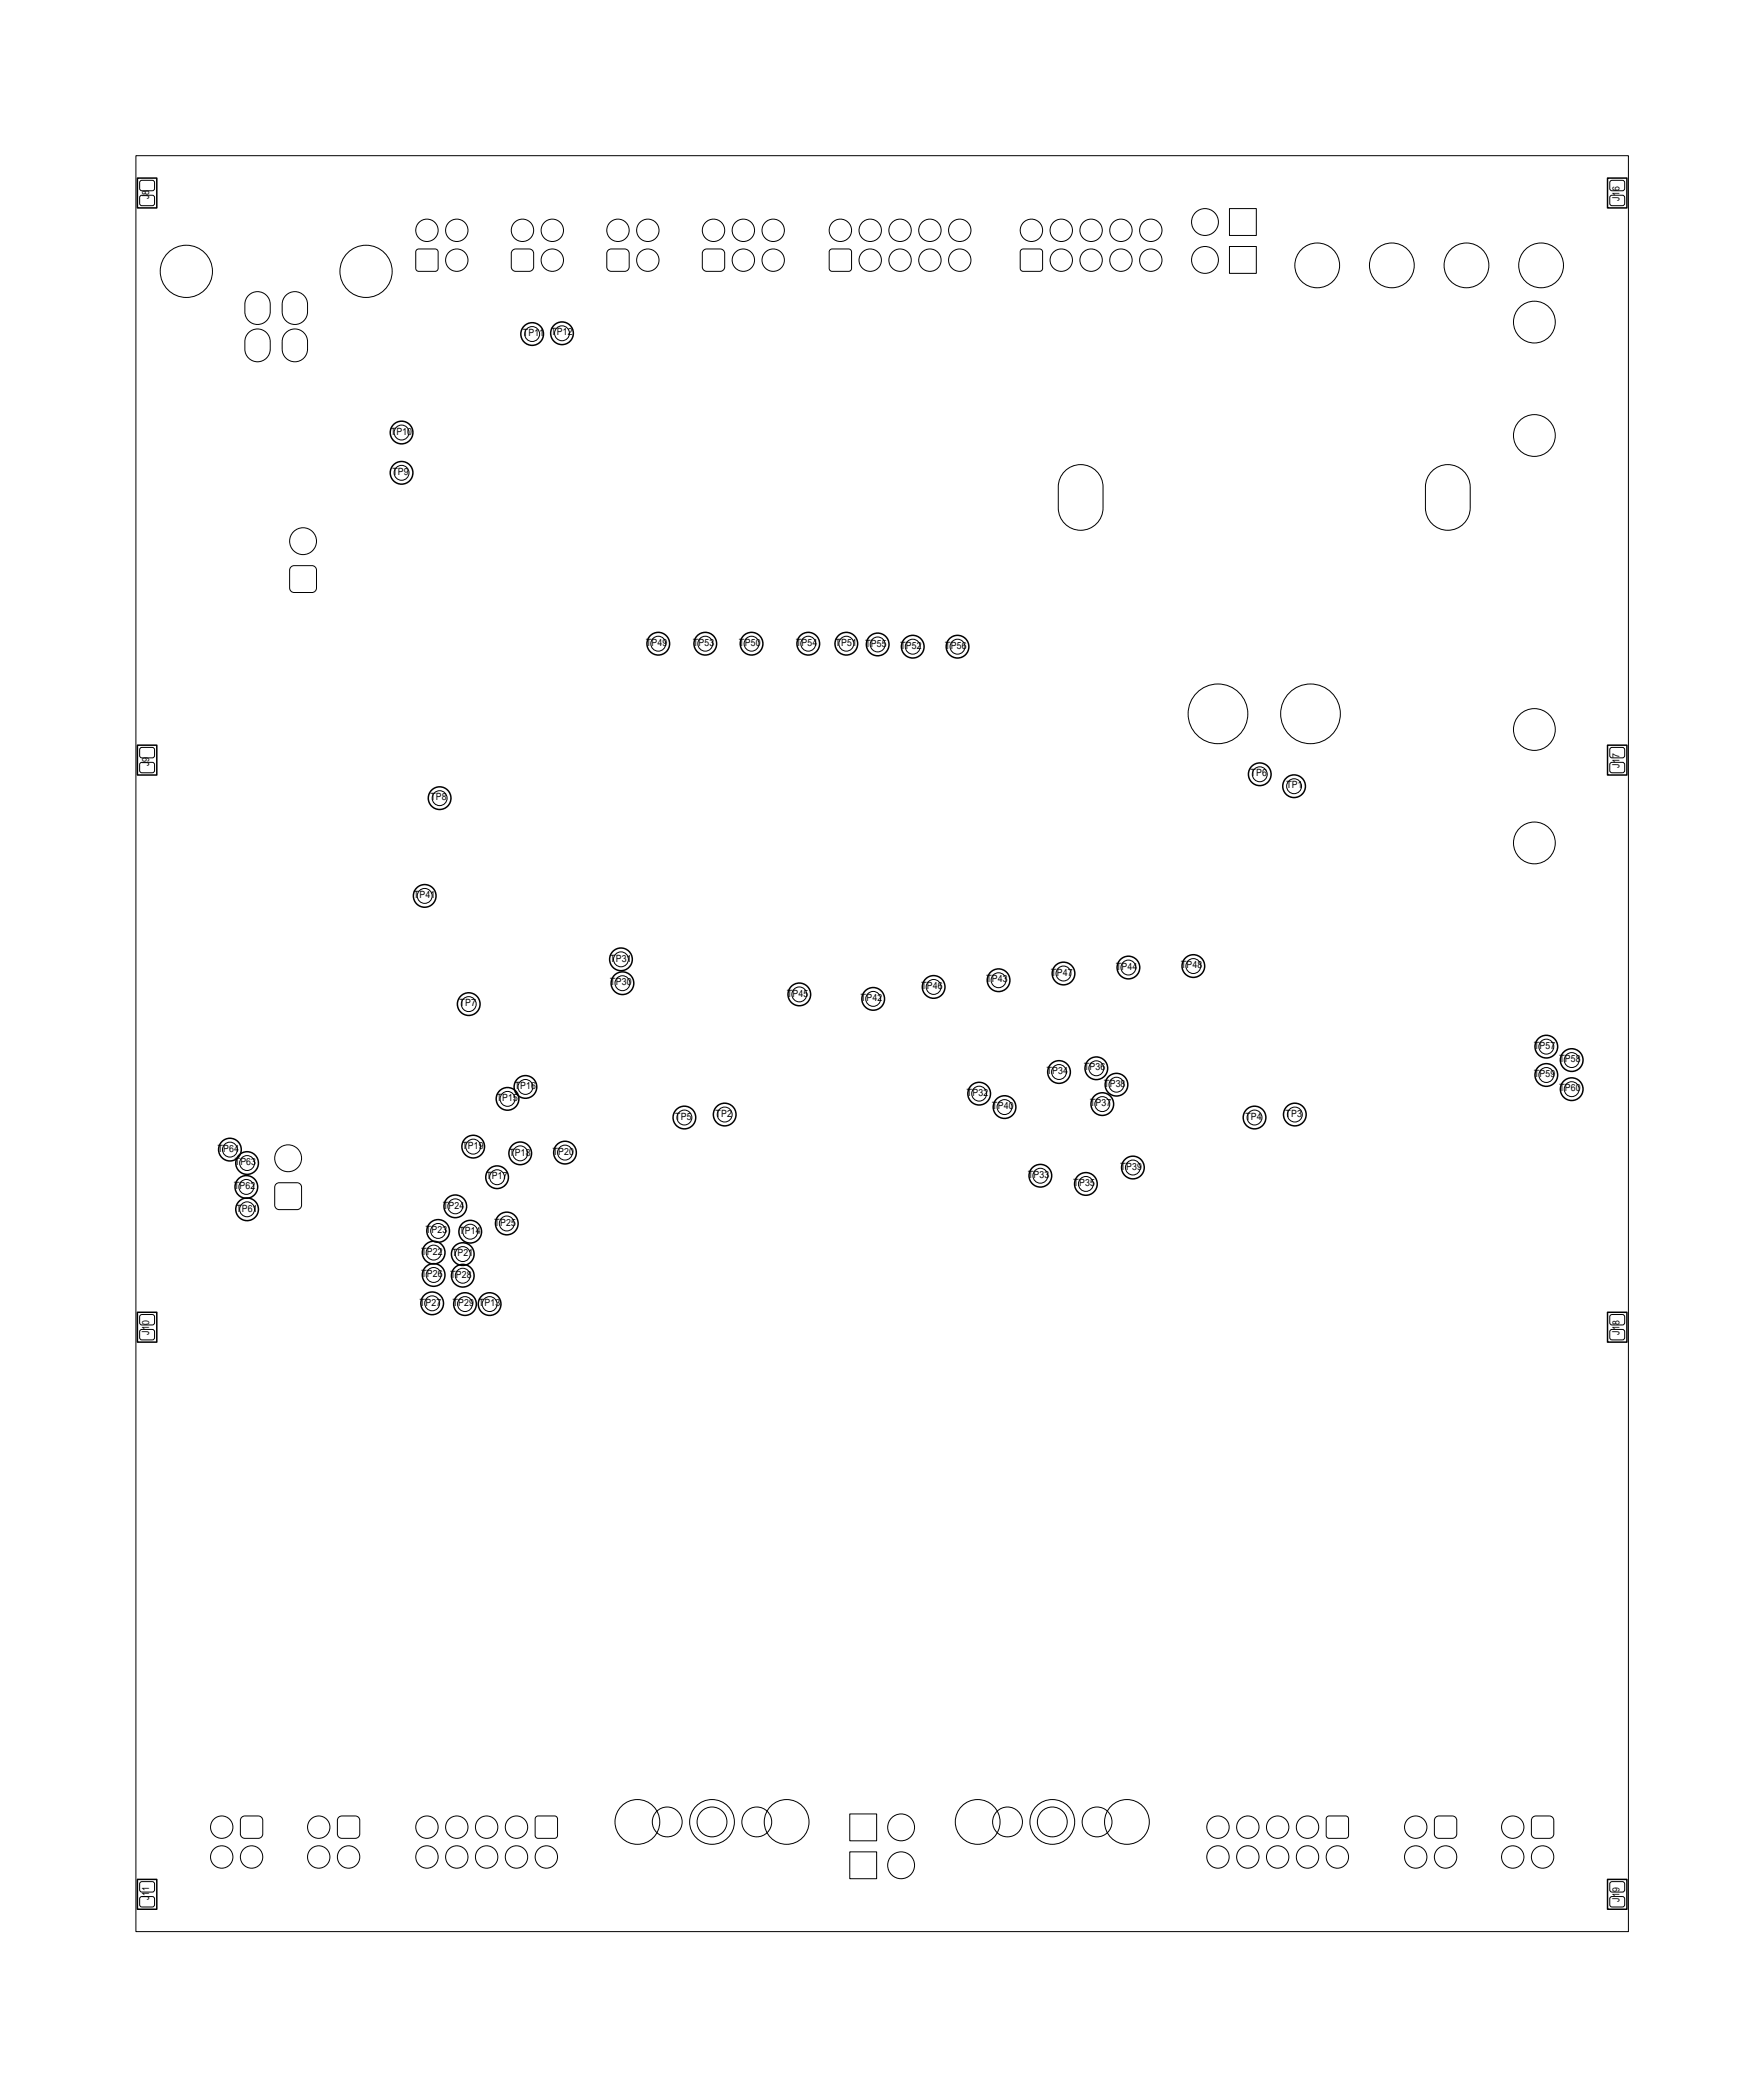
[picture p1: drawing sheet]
<svg xmlns="http://www.w3.org/2000/svg" width="118mm" height="139mm" viewBox="0 0 118 139" stroke-linecap="round" stroke-linejoin="round" font-family="sans-serif">
<g fill="none" stroke="#000" stroke-width=".07">
<path d="M9.1 10.4h100v119h-100zM9.4 12.1h.9v.6h-.9zM9.4 13.1h.9v.6h-.9zM16.7 19.8a.85 .85 0 0 1 .9-.2 .85 .85 0 0 1 .5 .8 1.01 1.01 0 0 1-.8 1.3 .85 .85 0 0 1-.9-.8l.1-.8zM19.2 19.8a.85 .85 0 0 1 .9-.2 .85 .85 0 0 1 .5 .8 1.01 1.01 0 0 1-.8 1.3 .85 .85 0 0 1-.9-.8l.1-.8zM27.9 16.7h1.4v1.4h-1.4zM34.4 16.7h1.1l.2 .1 .1 1.1-.2 .2-1 .1-.3-.2v-1zM40.8 16.7h1.1l.2 .1 .1 1.1-.2 .2-1 .1-.3-.2v-1zM47.2 16.7h1.1l.2 .1 .1 1.1-.2 .2-1 .1-.3-.2v-1zM55.6 16.7h1.4v1.4h-1.4zM68.4 16.7h1.4v1.4h-1.4zM82.4 16.5h1.8v1.8h-1.8z"/>
<path d="M82.4 14h1.8v1.8h-1.8zM107.9 12.1h.9v.6h-.9zM107.9 13.1h.9v.6h-.9zM16.7 22.3a.85 .85 0 0 1 .9-.2 .85 .85 0 0 1 .5 .8 1.01 1.01 0 0 1-.8 1.3 .85 .85 0 0 1-.9-.8l.1-.8zM19.2 22.3a.85 .85 0 0 1 .9-.2 .85 .85 0 0 1 .5 .8 1.01 1.01 0 0 1-.8 1.3 .85 .85 0 0 1-.9-.8l.1-.8zM19.4 38.1l.3-.2h1.4l.1 .3v1.4l-.3 .1h-1.3l-.2-.3zM71.5 31.4a1.5 1.5 0 0 1 1.6-.1 1.5 1.5 0 0 1 .8 1.3v1.4a1.5 1.5 0 0 1-1.5 1.5 1.5 1.5 0 0 1-1.5-1.5l.1-1.8 .2-.5zM95.8 31.7a1.5 1.5 0 0 1 1.7-.5 1.5 1.5 0 0 1 1 1.4v1.4a1.5 1.5 0 0 1-1.5 1.5 1.5 1.5 0 0 1-1.5-1.5v-1.4l.1-.4zM9.4 50.1h.9v.6h-.9zM9.4 51.1h.9v.6h-.9zM107.9 50.1h.9v.6h-.9zM107.9 51.1h.9v.6h-.9z"/>
<path d="M18.4 79.4l.3-.1h1.4l.1 .3v1.3l-.3 .2-1.3-.1-.2-.2zM9.4 88.1h.9v.6h-.9zM9.4 89.1h.9v.6h-.9zM107.9 88.1h.9v.6h-.9zM107.9 89.1h.9v.6h-.9zM9.4 126.1h.9v.6h-.9zM9.4 127.1h.9v.6h-.9zM16.1 121.8l.3-.1h1.1l.1 .3v1l-.3 .2-1-.1-.2-.2zM22.6 121.8l.3-.1h1.1l.1 .3v1l-.3 .2-1-.1-.2-.2zM35.9 121.7h1.4v1.4h-1.4zM56.9 121.5h1.8v1.8h-1.8zM56.9 124.1h1.8v1.8h-1.8z"/>
<path d="M88.9 121.7h1.4v1.4h-1.4zM96.1 121.8l.3-.1h1.1l.1 .3v1l-.3 .2-1-.1-.2-.2zM102.6 121.8l.3-.1h1.1l.1 .3v1l-.3 .2-1-.1-.2-.2zM107.9 126.1h.9v.6h-.9zM107.9 127.1h.9v.6h-.9z"/>
<circle cx="12.5" cy="18.2" r="1.75"/>
<circle cx="24.5" cy="18.2" r="1.75"/>
<circle cx="28.6" cy="15.4" r=".75"/>
<circle cx="30.6" cy="15.4" r=".75"/>
<circle cx="30.6" cy="17.4" r=".75"/>
<circle cx="35" cy="15.4" r=".75"/>
<circle cx="37" cy="15.4" r=".75"/>
<circle cx="37" cy="17.4" r=".75"/>
<circle cx="41.4" cy="15.4" r=".75"/>
<circle cx="43.4" cy="15.4" r=".75"/>
<circle cx="43.4" cy="17.4" r=".75"/>
<circle cx="47.8" cy="15.4" r=".75"/>
<circle cx="49.8" cy="15.4" r=".75"/>
<circle cx="49.8" cy="17.4" r=".75"/>
<circle cx="51.8" cy="15.4" r=".75"/>
<circle cx="51.8" cy="17.4" r=".75"/>
<circle cx="56.3" cy="15.4" r=".75"/>
<circle cx="58.3" cy="15.4" r=".75"/>
<circle cx="58.3" cy="17.4" r=".75"/>
<circle cx="60.3" cy="15.4" r=".75"/>
<circle cx="60.3" cy="17.4" r=".75"/>
<circle cx="62.3" cy="15.4" r=".75"/>
<circle cx="62.3" cy="17.4" r=".75"/>
<circle cx="64.3" cy="15.4" r=".75"/>
<circle cx="64.3" cy="17.4" r=".75"/>
<circle cx="69.1" cy="15.4" r=".75"/>
<circle cx="71.1" cy="15.4" r=".75"/>
<circle cx="71.1" cy="17.4" r=".75"/>
<circle cx="73.1" cy="15.4" r=".75"/>
<circle cx="73.1" cy="17.4" r=".75"/>
<circle cx="75.1" cy="15.4" r=".75"/>
<circle cx="75.1" cy="17.4" r=".75"/>
<circle cx="77.1" cy="15.4" r=".75"/>
<circle cx="77.1" cy="17.4" r=".75"/>
<circle cx="80.7" cy="17.4" r=".9"/>
<circle cx="80.7" cy="14.9" r=".9"/>
<circle cx="88.3" cy="17.8" r="1.5"/>
<circle cx="93.3" cy="17.8" r="1.5"/>
<circle cx="98.3" cy="17.8" r="1.5"/>
<circle cx="103.3" cy="17.8" r="1.5"/>
<circle cx="20.3" cy="36.3" r=".9"/>
<circle cx="26.9" cy="31.7" r=".5"/>
<circle cx="26.9" cy="29" r=".5"/>
<circle cx="35.7" cy="22.4" r=".5"/>
<circle cx="37.7" cy="22.3" r=".5"/>
<circle cx="102.8" cy="21.6" r="1.4"/>
<circle cx="102.8" cy="29.2" r="1.4"/>
<circle cx="29.5" cy="53.5" r=".5"/>
<circle cx="44.1" cy="43.1" r=".5"/>
<circle cx="47.3" cy="43.1" r=".5"/>
<circle cx="50.4" cy="43.1" r=".5"/>
<circle cx="54.2" cy="43.1" r=".5"/>
<circle cx="56.7" cy="43.1" r=".5"/>
<circle cx="58.8" cy="43.2" r=".5"/>
<circle cx="61.2" cy="43.3" r=".5"/>
<circle cx="64.2" cy="43.3" r=".5"/>
<circle cx="81.6" cy="47.8" r="2"/>
<circle cx="84.4" cy="51.9" r=".5"/>
<circle cx="86.7" cy="52.7" r=".5"/>
<circle cx="87.8" cy="47.8" r="2"/>
<circle cx="102.8" cy="48.9" r="1.4"/>
<circle cx="102.8" cy="56.5" r="1.4"/>
<circle cx="15.4" cy="77" r=".5"/>
<circle cx="16.5" cy="79.5" r=".5"/>
<circle cx="16.6" cy="77.9" r=".5"/>
<circle cx="19.3" cy="77.6" r=".9"/>
<circle cx="28.5" cy="60" r=".5"/>
<circle cx="31.4" cy="67.3" r=".5"/>
<circle cx="31.7" cy="76.8" r=".5"/>
<circle cx="33.3" cy="78.9" r=".5"/>
<circle cx="34" cy="73.6" r=".5"/>
<circle cx="34.9" cy="77.3" r=".5"/>
<circle cx="35.2" cy="72.8" r=".5"/>
<circle cx="37.9" cy="77.2" r=".5"/>
<circle cx="41.6" cy="64.3" r=".5"/>
<circle cx="41.7" cy="65.9" r=".5"/>
<circle cx="45.9" cy="74.9" r=".5"/>
<circle cx="48.6" cy="74.7" r=".5"/>
<circle cx="53.6" cy="66.6" r=".5"/>
<circle cx="58.5" cy="66.9" r=".5"/>
<circle cx="62.6" cy="66.1" r=".5"/>
<circle cx="65.6" cy="73.3" r=".5"/>
<circle cx="66.9" cy="65.7" r=".5"/>
<circle cx="67.3" cy="74.2" r=".5"/>
<circle cx="69.7" cy="78.8" r=".5"/>
<circle cx="71" cy="71.8" r=".5"/>
<circle cx="71.3" cy="65.2" r=".5"/>
<circle cx="72.8" cy="79.3" r=".5"/>
<circle cx="73.5" cy="71.6" r=".5"/>
<circle cx="73.9" cy="74" r=".5"/>
<circle cx="74.8" cy="72.7" r=".5"/>
<circle cx="75.6" cy="64.8" r=".5"/>
<circle cx="75.9" cy="78.2" r=".5"/>
<circle cx="80" cy="64.7" r=".5"/>
<circle cx="84.1" cy="74.9" r=".5"/>
<circle cx="86.8" cy="74.7" r=".5"/>
<circle cx="103.6" cy="70.1" r=".5"/>
<circle cx="103.6" cy="72" r=".5"/>
<circle cx="105.3" cy="73" r=".5"/>
<circle cx="105.3" cy="71" r=".5"/>
<circle cx="16.6" cy="81" r=".5"/>
<circle cx="29" cy="87.3" r=".5"/>
<circle cx="29.1" cy="85.4" r=".5"/>
<circle cx="29.1" cy="83.9" r=".5"/>
<circle cx="29.4" cy="82.5" r=".5"/>
<circle cx="30.5" cy="80.8" r=".5"/>
<circle cx="31" cy="85.5" r=".5"/>
<circle cx="31" cy="84" r=".5"/>
<circle cx="31.2" cy="87.4" r=".5"/>
<circle cx="31.5" cy="82.5" r=".5"/>
<circle cx="32.8" cy="87.4" r=".5"/>
<circle cx="34" cy="82" r=".5"/>
<circle cx="14.9" cy="122.4" r=".75"/>
<circle cx="14.9" cy="124.4" r=".75"/>
<circle cx="16.9" cy="124.4" r=".75"/>
<circle cx="21.4" cy="122.4" r=".75"/>
<circle cx="21.4" cy="124.4" r=".75"/>
<circle cx="23.4" cy="124.4" r=".75"/>
<circle cx="28.6" cy="122.4" r=".75"/>
<circle cx="28.6" cy="124.4" r=".75"/>
<circle cx="30.6" cy="122.4" r=".75"/>
<circle cx="30.6" cy="124.4" r=".75"/>
<circle cx="32.6" cy="122.4" r=".75"/>
<circle cx="32.6" cy="124.4" r=".75"/>
<circle cx="34.6" cy="122.4" r=".75"/>
<circle cx="34.6" cy="124.4" r=".75"/>
<circle cx="36.6" cy="124.4" r=".75"/>
<circle cx="42.7" cy="122.1" r="1.5"/>
<circle cx="44.7" cy="122.1" r="1"/>
<circle cx="47.7" cy="122.1" r="1.5"/>
<circle cx="47.7" cy="122.1" r="1"/>
<circle cx="50.7" cy="122.1" r="1"/>
<circle cx="52.7" cy="122.1" r="1.5"/>
<circle cx="60.4" cy="122.4" r=".9"/>
<circle cx="60.4" cy="125" r=".9"/>
<circle cx="65.5" cy="122.1" r="1.5"/>
<circle cx="67.5" cy="122.1" r="1"/>
<circle cx="70.5" cy="122.1" r="1.5"/>
<circle cx="70.5" cy="122.1" r="1"/>
<circle cx="73.5" cy="122.1" r="1"/>
<circle cx="75.5" cy="122.1" r="1.5"/>
<circle cx="81.6" cy="122.4" r=".75"/>
<circle cx="81.6" cy="124.4" r=".75"/>
<circle cx="83.6" cy="122.4" r=".75"/>
<circle cx="83.6" cy="124.4" r=".75"/>
<circle cx="85.6" cy="122.4" r=".75"/>
<circle cx="85.6" cy="124.4" r=".75"/>
<circle cx="87.6" cy="122.4" r=".75"/>
<circle cx="87.6" cy="124.4" r=".75"/>
<circle cx="89.6" cy="124.4" r=".75"/>
<circle cx="94.9" cy="122.4" r=".75"/>
<circle cx="94.9" cy="124.4" r=".75"/>
<circle cx="96.9" cy="124.4" r=".75"/>
<circle cx="101.4" cy="122.4" r=".75"/>
<circle cx="101.4" cy="124.4" r=".75"/>
<circle cx="103.4" cy="124.4" r=".75"/>
</g>
<g fill="none" stroke="#000" stroke-width=".1">
<path d="M9.2 11.9h1.3v2h-1.3zM107.7 11.9h1.3v2h-1.3zM9.2 49.9h1.3v2h-1.3zM107.7 49.9h1.3v2h-1.3zM9.2 87.9h1.3v2h-1.3zM107.7 87.9h1.3v2h-1.3zM9.2 125.9h1.3v2h-1.3zM107.7 125.9h1.3v2h-1.3z"/>
<circle cx="26.9" cy="31.7" r=".76"/>
<circle cx="26.9" cy="29" r=".76"/>
<circle cx="35.7" cy="22.4" r=".76"/>
<circle cx="37.7" cy="22.3" r=".76"/>
<circle cx="29.5" cy="53.5" r=".76"/>
<circle cx="44.1" cy="43.1" r=".76"/>
<circle cx="47.3" cy="43.1" r=".76"/>
<circle cx="50.4" cy="43.1" r=".76"/>
<circle cx="54.2" cy="43.1" r=".76"/>
<circle cx="56.7" cy="43.1" r=".76"/>
<circle cx="58.8" cy="43.2" r=".76"/>
<circle cx="61.2" cy="43.3" r=".76"/>
<circle cx="64.2" cy="43.3" r=".76"/>
<circle cx="84.4" cy="51.9" r=".76"/>
<circle cx="86.7" cy="52.7" r=".76"/>
<circle cx="15.4" cy="77" r=".76"/>
<circle cx="16.5" cy="79.5" r=".76"/>
<circle cx="16.6" cy="77.9" r=".76"/>
<circle cx="28.5" cy="60" r=".76"/>
<circle cx="31.4" cy="67.3" r=".76"/>
<circle cx="31.7" cy="76.8" r=".76"/>
<circle cx="33.3" cy="78.9" r=".76"/>
<circle cx="34" cy="73.6" r=".76"/>
<circle cx="34.9" cy="77.3" r=".76"/>
<circle cx="35.2" cy="72.8" r=".76"/>
<circle cx="37.9" cy="77.2" r=".76"/>
<circle cx="41.6" cy="64.3" r=".76"/>
<circle cx="41.7" cy="65.9" r=".76"/>
<circle cx="45.9" cy="74.9" r=".76"/>
<circle cx="48.6" cy="74.7" r=".76"/>
<circle cx="53.6" cy="66.6" r=".76"/>
<circle cx="58.5" cy="66.9" r=".76"/>
<circle cx="62.6" cy="66.1" r=".76"/>
<circle cx="65.6" cy="73.3" r=".76"/>
<circle cx="66.9" cy="65.7" r=".76"/>
<circle cx="67.3" cy="74.2" r=".76"/>
<circle cx="69.7" cy="78.8" r=".76"/>
<circle cx="71" cy="71.8" r=".76"/>
<circle cx="71.3" cy="65.2" r=".76"/>
<circle cx="72.8" cy="79.3" r=".76"/>
<circle cx="73.5" cy="71.6" r=".76"/>
<circle cx="73.9" cy="74" r=".76"/>
<circle cx="74.8" cy="72.7" r=".76"/>
<circle cx="75.6" cy="64.8" r=".76"/>
<circle cx="75.9" cy="78.2" r=".76"/>
<circle cx="80" cy="64.7" r=".76"/>
<circle cx="84.1" cy="74.9" r=".76"/>
<circle cx="86.8" cy="74.7" r=".76"/>
<circle cx="103.6" cy="70.1" r=".76"/>
<circle cx="103.6" cy="72" r=".76"/>
<circle cx="105.3" cy="71" r=".76"/>
<circle cx="105.3" cy="73" r=".76"/>
<circle cx="16.6" cy="81" r=".76"/>
<circle cx="29" cy="87.3" r=".76"/>
<circle cx="29.1" cy="83.9" r=".76"/>
<circle cx="29.1" cy="85.4" r=".76"/>
<circle cx="29.4" cy="82.5" r=".76"/>
<circle cx="30.5" cy="80.8" r=".76"/>
<circle cx="31" cy="84" r=".76"/>
<circle cx="31" cy="85.5" r=".76"/>
<circle cx="31.2" cy="87.4" r=".76"/>
<circle cx="31.5" cy="82.5" r=".76"/>
<circle cx="32.8" cy="87.4" r=".76"/>
<circle cx="34" cy="82" r=".76"/>
</g>
<g fill="#fff" stroke="#fff" stroke-width=".07">
<path d="M-.1 135h117.9v4h-117.9z" fill-rule="evenodd"/>
<path d="M113.9 3.9h3.9v131.1h-3.9z" fill-rule="evenodd"/>
<path d="M-.1 -.1h117.9v4h-117.9z" fill-rule="evenodd"/>
<path d="M-.1 3.9h4v131.1h-4z" fill-rule="evenodd"/>
</g>
<g font-size=".7">
<text x="10" y="13.3" transform="rotate(-90 10 13.3)">J8</text>
<text x="108.5" y="13.4" transform="rotate(-90 108.5 13.4)">J16</text>
<text x="35" y="22.5">TP11 TP12</text>
<text x="26.2" y="29.1">TP10</text>
<text x="26.3" y="31.8">TP9</text>
<text x="43.3" y="43.3">TP49</text>
<text x="46.4" y="43.3">TP53</text>
<text x="49.5" y="43.3">TP50</text>
<text x="53.3" y="43.3">TP54</text>
<text x="56" y="43.3">TP51</text>
<text x="58" y="43.3">TP55</text>
<text x="60.3" y="43.5">TP52</text>
<text x="63.3" y="43.5">TP56</text>
<text x="10" y="51.3" transform="rotate(-90 10 51.3)">J9</text>
<text x="28.8" y="53.6">TP8</text>
<text x="83.8" y="52">TP6</text>
<text x="86.2" y="52.8">TP1</text>
<text x="108.5" y="51.4" transform="rotate(-90 108.5 51.4)">J17</text>
<text x="27.7" y="60.2">TP41</text>
<text x="40.9" y="64.4">TP31</text>
<text x="66.1" y="65.8">TP43</text>
<text x="70.4" y="65.4">TP47</text>
<text x="74.8" y="65">TP44</text>
<text x="79.1" y="64.9">TP48</text>
<text x="30.8" y="67.4">TP7</text>
<text x="40.9" y="66">TP30</text>
<text x="52.7" y="66.8">TP45</text>
<text x="57.7" y="67.1">TP42</text>
<text x="61.7" y="66.3">TP46</text>
<text x="70.1" y="72">TP34</text>
<text x="72.6" y="71.7">TP36</text>
<text x="102.8" y="70.3">TP57</text>
<text x="104.5" y="71.2">TP58</text>
<text x="14.6" y="77.2">TP64</text>
<text x="31" y="77">TP19</text>
<text x="33.3" y="73.8">TP15</text>
<text x="34.1" y="77.4">TP18</text>
<text x="34.5" y="73">TP16</text>
<text x="37" y="77.4">TP20</text>
<text x="45.2" y="75">TP5</text>
<text x="47.9" y="74.8">TP2</text>
<text x="64.8" y="73.4">TP32</text>
<text x="66.5" y="74.3">TP40</text>
<text x="73" y="74.1">TP37</text>
<text x="74" y="72.8">TP38</text>
<text x="83.4" y="75">TP4</text>
<text x="86.1" y="74.8">TP3</text>
<text x="102.8" y="72.2">TP59</text>
<text x="104.5" y="73.1">TP60</text>
<text x="15.7" y="79.7">TP62</text>
<text x="15.7" y="78.1">TP63</text>
<text x="15.8" y="81.2">TP61</text>
<text x="28.5" y="82.6">TP23</text>
<text x="29.7" y="81">TP24</text>
<text x="30.8" y="82.7">TP14</text>
<text x="32.6" y="79">TP17</text>
<text x="33.1" y="82.1">TP25</text>
<text x="68.9" y="78.9">TP33</text>
<text x="71.9" y="79.5">TP35</text>
<text x="75.1" y="78.4">TP39</text>
<text x="10" y="89.4" transform="rotate(-90 10 89.4)">J10</text>
<text x="28.1" y="87.5">TP27</text>
<text x="28.2" y="84.1">TP22</text>
<text x="28.2" y="85.6">TP26</text>
<text x="30.2" y="85.6">TP28</text>
<text x="30.3" y="84.2">TP21</text>
<text x="30.3" y="87.5">TP29 TP13</text>
<text x="108.5" y="89.4" transform="rotate(-90 108.5 89.4)">J18</text>
<text x="10" y="127.3" transform="rotate(-90 10 127.3)">J11</text>
<text x="108.5" y="127.4" transform="rotate(-90 108.5 127.4)">J19</text>
</g>
</svg>
